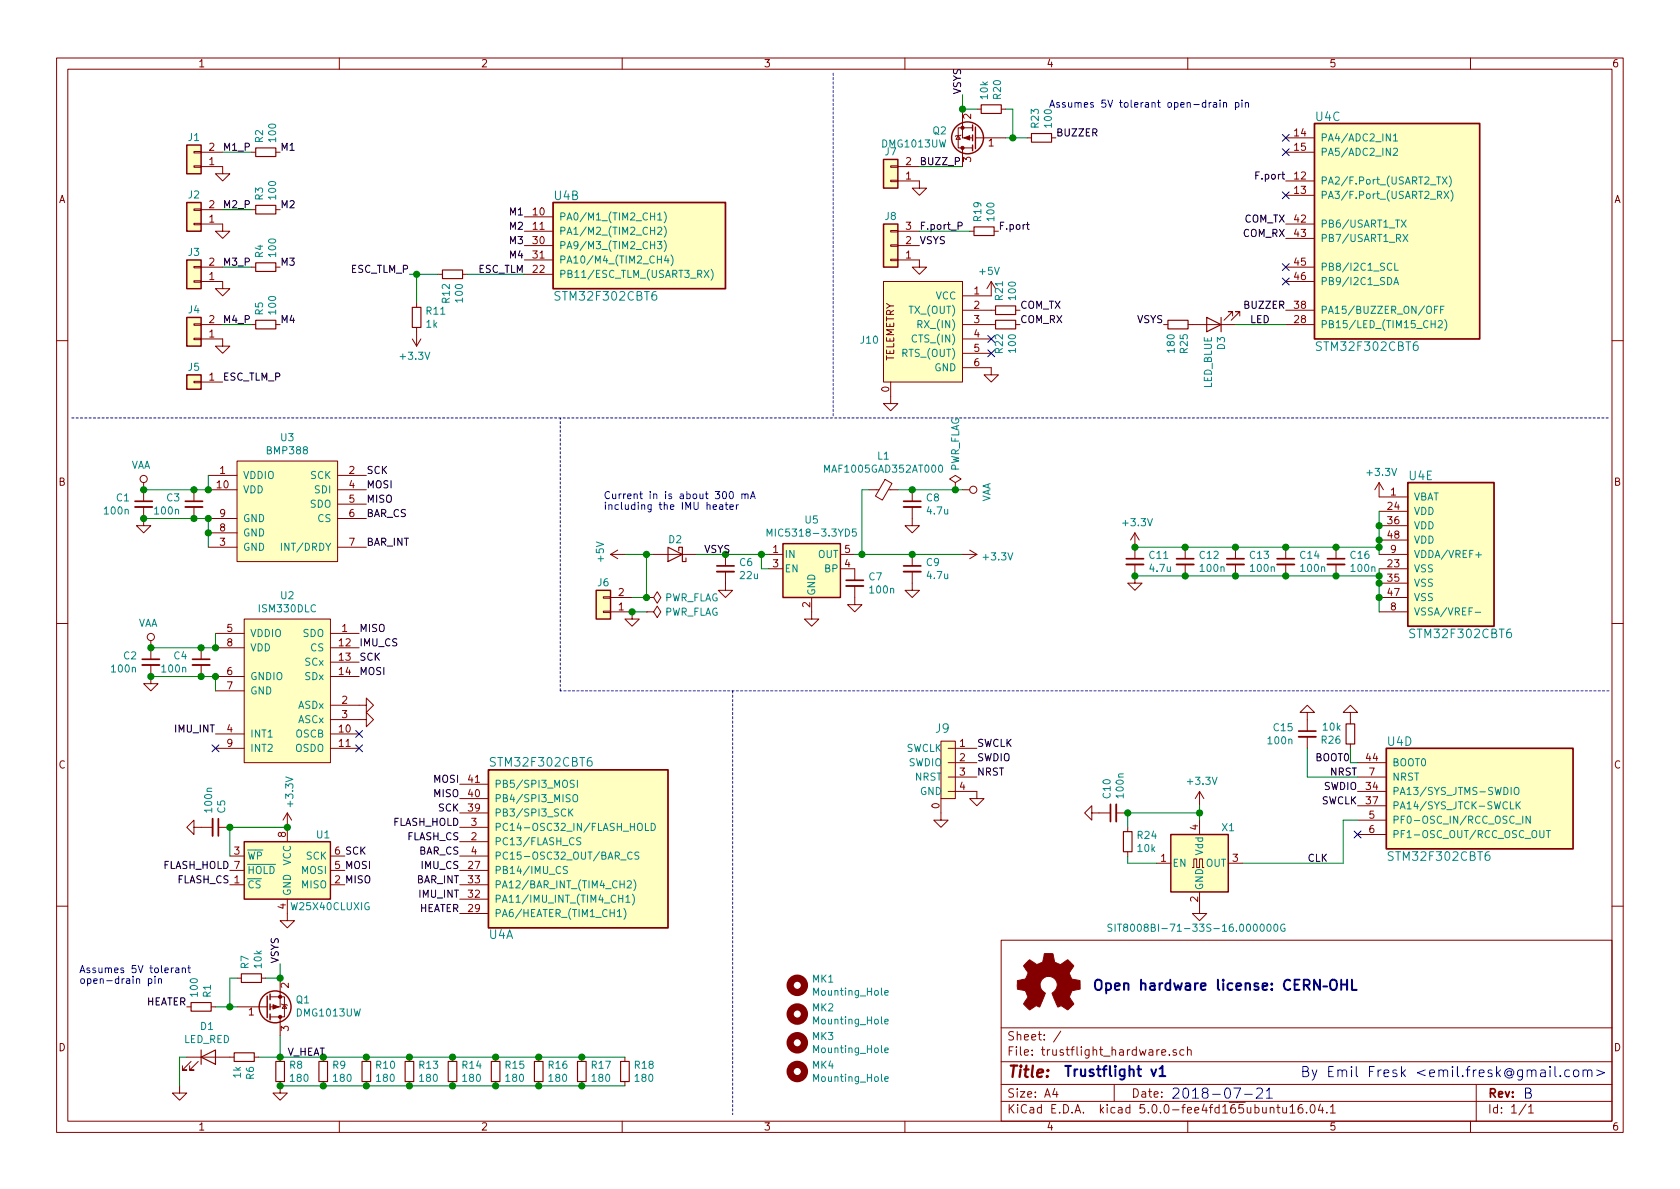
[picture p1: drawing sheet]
<svg xmlns="http://www.w3.org/2000/svg" width="297mm" height="210mm" viewBox="0 0 297 210" stroke-linecap="round" stroke-linejoin="round" font-family="sans-serif">
<g fill="none" stroke="#840000" stroke-width=".18">
<path d="M10 10.3h277v189.9h-277zM12 12.2h273v186.1h-273zM60 10.3v1.9M110 10.3v1.9M160 10.3v1.9M170.2 19.3v5.1h1.8M172.7 19.3h.8M177 19.3h.8M210 10.3v1.9M260 10.3v1.9M34.3 26.8h1.3v.2h-1.3zM34.3 29.3h1.3v.3h-1.3z"/>
<path d="M34.3 37h1.3v.2h-1.3zM34.3 39.5h1.3v.2h-1.3zM35.6 29.5h3.8v1.2h-1.3l1.3 1.3 1.2-1.3h-1.2M35.6 39.6h3.8v1.3h-1.3l1.3 1.3 1.2-1.3h-1.2M35.6 26.9h3.8M35.6 37.1h3.8M44.4 26.9h.8M44.4 37.1h.8M48.8 26.9h.7M48.8 37.1h.7M92.7 38.3h5.1M157.5 29.3h1.2v.3h-1.2z"/>
<path d="M157.5 31.9h1.2v.2h-1.2zM158.7 32h3.9v1.3h-1.3l1.3 1.2 1.2-1.2h-1.2M158.7 29.5h3.9M169.4 24l.4 .6h-.8zM169.9 23.9l-.1 .1h-.8l-.1 .1M170.2 26.2h1.8M170.2 26.2v3.3M172 22.6h-2.6v3.6h.8M172.5 24.4h.2M172.7 24.4h5.1M181.6 24.4h.8M185.9 24.4h.8"/>
<path d="M227.3 32h5.1M227.3 34.5h5.1M227.3 24.4h5.1M227.3 26.9h5.1M227.3 39.6h5.1M34.3 47.1h1.3v.3h-1.3zM34.3 49.7h1.3v.2h-1.3zM34.3 57.3h1.3v.2h-1.3zM34.3 59.8h1.3v.3h-1.3zM35.6 49.8h3.8v1.2h-1.3l1.3 1.3 1.2-1.3h-1.2M35.6 59.9h3.8v1.3h-1.3l1.3 1.3 1.2-1.3h-1.2M35.6 57.4h3.8"/>
<path d="M35.6 47.2h3.8M44.4 57.4h.8M44.4 47.2h.8M48.8 57.4h.7M48.8 47.2h.7M72.9 59.9l.8 1.3M73.7 53.6v.8M73.7 57.9v3.3M74.4 59.9l-.7 1.3M77.5 48.5h.7M81.8 48.5h.7M92.7 40.9h5.1"/>
<path d="M92.7 48.5h5.1M92.7 43.4h5.1M92.7 46h5.1M156.2 49.8h14v17.8h-14zM157.5 40.8h1.2v.2h-1.2zM157.5 43.3h1.2v.3h-1.2zM157.5 45.8h1.2v.3h-1.2zM158.7 46h3.9v1.2h-1.3l1.3 1.3 1.2-1.3h-1.2M158.7 40.9h3.9M158.7 43.4h3.9M170.2 57.4h5.8M170.2 54.9h5.8"/>
<path d="M170.2 59.9h5.1M171.4 40.9h.8M175.3 49.8v2.5h-5.1M175.3 49.8l.7 1.2M175.3 49.8l-.8 1.2M175.8 40.9h.7M179.6 57.4h.7M179.6 54.9h.7M205.7 57.4h.8M210.1 57.4h8.3M217.9 55.9v-.8h-.7h.7l-1.5 1.5M219.2 55.9v-.8h-.8h.8l-1.5 1.5"/>
<path d="M227.3 57.4h5.1M227.3 54.9h5.1M227.3 42.2h5.1M227.3 47.2h5.1M227.3 49.8h5.1M10 60.2h2M34.3 67.4h1.3v.3h-1.3zM35.6 67.6h3.8M157.5 67.6v3.8h-1.3l1.3 1.2 1.2-1.2h-1.2M170.2 65h5.1v1.3h-1.3l1.3 1.3 1.2-1.3h-1.2M170.2 62.5h5.1M285 60.2h2"/>
<path d="M25.4 89.7v3.3h-1.3l1.3 1.2 1.3-1.2h-1.3M25.4 85.3v3.3M34.3 86.6v2M34.3 89.7v2M36.8 84.1h5.1M36.8 86.6h5.1M36.8 96.8h5.1M36.8 91.7h5.1M36.8 94.2h5.1M41.9 81.5h17.8v17.8h-17.8zM59.7 84.1h5.1M59.7 86.6h5.1"/>
<path d="M59.7 96.8h5.1M59.7 89.1h5.1M59.7 91.7h5.1M107.9 98h2.6M107.9 98l1.3 .8M109.2 97.3l-1.3 .7M115.6 98h7.6M128.3 98v2.1M135.9 98h2.5M148.6 98h2.5M153.7 86.6h1.7M156.5 84.8l1.2 .7-1.7 2.9-1.2-.7z"/>
<path d="M157.1 86.6h1.6M161.3 89.7v3.3h1.3l-1.3 1.2-1.3-1.2h1.3M161.3 86.6v2M161.3 98v2.1M168.9 85.3l1-.6-1-.6-1 .6 1 .6v1.3M168.9 86.6h.1M170.2 98h2.5M170.2 86.6h1.2M171.4 97.3l1.3 .7M172.7 98l-1.3 .8M200.7 99.8v3.3h1.2l-1.2 1.3-1.3-1.3h1.3M200.7 94.2v4.6"/>
<path d="M200.7 94.2l-.8 1.3M200.7 94.2l.7 1.3M209.5 96.8v2M209.5 99.8v2M218.4 96.8v2M218.4 99.8v2M227.3 96.8v2M227.3 99.8v2M236.2 96.8v2M236.2 99.8v2M243.8 85.3v2.6h5.1M243.8 90.4h5.1"/>
<path d="M243.8 93h5.1M243.8 95.5h5.1M243.8 98h5.1M243.8 85.3l-.7 1.3M243.8 85.3l.8 1.3M10 110.3h2M26.7 117.6v3.3h-1.3l1.3 1.3 1.2-1.3h-1.2M26.7 113.3v3.3M35.6 114.5v2.1M35.6 117.6v2M38.1 112h5.1M38.1 114.5h5.1"/>
<path d="M38.1 119.6h5.1M43.2 109.5h15.2v25.4h-15.2zM58.4 112h5.1M58.4 114.5h5.1M58.4 117.1h5.1M58.4 119.6h5.1M106.7 105.5h1.2v.3h-1.2zM106.7 108.1h1.2v.2h-1.2zM107.9 108.2h3.9v1.3h1.2l-1.2 1.2-1.3-1.2h1.3M107.9 105.7h3.9M114.3 105.7h1.3l.6-1.1 .6 1.1-.6 1-.6-1M114.3 105.7h.1"/>
<path d="M114.3 108.2h1.3l.6-1 .6 1-.6 1-.6-1M114.3 108.2h.1M128.3 101.1v3.3h1.2l-1.2 1.3-1.3-1.3h1.3M135.9 100.6h2.5M143.5 105.7v3.8h1.3l-1.3 1.2-1.3-1.2h1.3M148.6 100.6h2.5v2M151.1 103.6v3.3h1.3l-1.3 1.3-1.2-1.3h1.2M161.3 101.1v3.3h1.3l-1.3 1.3-1.3-1.3h1.3M243.8 100.6h5.1M243.8 103.1h5.1M243.8 105.7h5.1M243.8 108.2h5.1"/>
<path d="M285 110.3h2M38.1 129.8h5.1M38.1 132.3h5.1M38.1 122.2h5.1M58.4 124.7h6.4v1.3l1.2-1.3-1.2-1.3v1.3M58.4 127.2h6.4v1.3l1.2-1.3-1.2-1.2v1.2M58.4 129.8h5.1M58.4 132.3h5.1M81.3 138.7h5.1M166.4 131.1h2.5v10.1h-2.5zM167.6 139.9h5.1v1.3h1.3l-1.3 1.3-1.3-1.3h1.3M167.6 134.9h5.1"/>
<path d="M167.6 137.4h5.1M167.6 132.3h5.1M212.1 139.9v2.6M212.1 139.9l-.8 1.3M212.1 139.9l.8 1.3M231.1 126h1.3l-1.3-1.3-1.2 1.3h1.2v3.3M231.1 130.3v2M238.8 126h1.2l-1.2-1.3-1.3 1.3h1.3v2M238.8 131.6v.7M240 139.9h5.1M240 134.9h5.1M240 137.4h5.1"/>
<path d="M34.3 146.3v1.3l-1.3-1.3 1.3-1.3v1.3h3.3M38.6 146.3h2M40.6 156.5h2.6M40.6 151.4h2.6M40.6 153.9h2.6M50.8 159v3.8h-1.3l1.3 1.3 1.3-1.3h-1.3M50.8 143.8v5M50.8 143.8l-.8 1.2M50.8 143.8l.8 1.2M58.4 156.5h2.6M58.4 151.4h2.6M58.4 153.9h2.6"/>
<path d="M81.3 143.8h5.1M81.3 156.5h5.1M81.3 151.4h5.1M81.3 153.9h5.1M81.3 146.3h5.1M81.3 148.8h5.1M81.3 159h5.1M81.3 141.2h5.1M166.4 141.2v3.8h1.2l-1.2 1.3-1.3-1.3h1.3M193 143.8v-1.3l-1.2 1.3 1.2 1.2v-1.2h3.3M197.4 143.8h2M199.4 146.3v.8"/>
<path d="M199.4 150.6v.8M204.5 152.6h2.5M210.8 153.4h.3v-1.5h.5v1.5h.5v-1.5h.5v1.5h.3M212.1 157.7v3.8h1.3l-1.3 1.3-1.3-1.3h1.3M212.1 145v2.6M217.2 152.6h2.5M240 142.5h5.1M240 145h5.1M240 147.6h5.1M10 160.2h2M33 178h.8M37.3 178h.8"/>
<path d="M41.9 173h.8M41.9 178h5.1M46.2 173h.8M47 178h.2M47.8 176.3h2.5v3.5h-.8M47.8 179.8h1.7M49.5 173v5h-1.7M49.5 179.8v3.3M49.8 177.5l.1 .2h.8l.1 .1M50.3 177.7l.4 .6h-.8zM81.3 161.5h5.1M177 166.3h108v32h-108z"/>
<path d="M285 160.2h2M31.7 192v1.3h-1.2l1.2 1.3 1.3-1.3h-1.3M33 186.9h8.4M33.8 187.7l-1.5 1.5h.7h-.7v-.7M35.1 187.7l-1.6 1.5h.8h-.8v-.7M45 186.9h.7M49.5 191.3v2h-1.2l1.2 1.3 1.3-1.3h-1.3M49.5 186.9v.8M57.1 186.9v.8M57.1 191.3v.7M60 198.3v1.9M64.8 186.9v.8"/>
<path d="M64.8 191.3v.7M72.4 186.9v.8M72.4 191.3v.7M80 186.9v.8M80 191.3v.7M87.6 186.9v.8M87.6 191.3v.7M95.2 186.9v.8M95.2 191.3v.7M102.9 186.9v.8M102.9 191.3v.7M110 198.3v1.9"/>
<path d="M110.5 186.9v.8M110.5 191.3v.7M160 198.3v1.9M177 194.8h108M177 191.8h108M177 187.8h108M177 181.8h108M186.5 192.5l-.4 1h1M186.8 193v1M187.6 182.3l-1.3 2M197 191.8v3M205.4 186.1l.7-.1-.1-.3-.4-.1-.2 .2 .1 .7h.5"/>
<path d="M206.8 186.5v.1M208 185.7a.37 .37 0 0 0-.6 .1l.1 .2 .5 .2 .1 .1-.3 .3-.4-.1M209.3 185.7l-.4-.1-.3 .3 .1 .6 .2 .1 .4-.1M210 185.7a.37 .37 0 0 1 .6 .1v.8M210 185.1v1.5M210 198.3v1.9M224.6 196l.1-.1a.37 .37 0 0 1 .5 .1v.8M225.7 195.8h.6M226 195.3v1.3l.3 .2M226.8 195.8v.8a.39 .39 0 0 0 .7 .1M227.5 195.8v1M228.1 195.8l.4-.5v1.5"/>
<path d="M228.1 196.8h.9M230.2 195.3a.59 .59 0 0 0-.7 .7l.1 .7 .2 .1 .5-.1 .1-.5-.2-.2-.4-.1-.3 .3M231 196.7v.1M231.8 195.5l.4-.2a.94 .94 0 0 1 0 1.5 .79 .79 0 0 1-.4-1.3zM233.5 195.2l-.4 1.1h.9M233.8 195.8v1M234.6 196.7v.1M235.2 195.8l.5-.5v1.5M235.2 196.8h.9M260 198.3v1.9M261 191.8v6.5M269.8 195.2l-1.2 2"/>
<path d="M270.3 195.8l.4-.5v1.5M270.3 196.8h.8"/>
<circle cx="25.4" cy="84.7" r=".63"/>
<circle cx="172.1" cy="86.6" r=".63"/>
<circle cx="26.7" cy="112.6" r=".63"/>
</g>
<g fill="#ffffc2" stroke="#ffffc2" stroke-width=".18">
<path d="M97.8 35.8h30.5v15.2h-30.5z"/>
<path d="M232.4 21.8h29.2v38.1h-29.2z"/>
<path d="M245.1 132.3h33v17.8h-33z"/>
<path d="M248.9 85.3h15.3v25.4h-15.3z"/>
<path d="M43.2 109.5h15.2v25.4h-15.2z"/>
<path d="M41.9 81.5h17.8v17.8h-17.8z"/>
<path d="M207 147.6h10.2v10.1h-10.2z"/>
<path d="M138.4 96.1h10.2v9.6h-10.2z"/>
<path d="M156.2 49.8h14v17.8h-14z"/>
<path d="M43.2 148.8h15.2v10.2h-15.2z"/>
<path d="M33 25.6h2.6v5.1h-2.6z"/>
<path d="M33 35.8h2.6v5.1h-2.6z"/>
<path d="M33 46h2.6v5h-2.6z"/>
<path d="M33 56.1h2.6v5.1h-2.6z"/>
<path d="M33 66.3h2.6v2.5h-2.6z"/>
<path d="M156.2 39.6h2.5v7.6h-2.5z"/>
<path d="M156.2 28.2h2.5v5.1h-2.5z"/>
<path d="M166.4 131.1h2.5v10.1h-2.5z"/>
<path d="M105.4 104.4h2.5v5.1h-2.5z"/>
<path d="M86.4 136.1h31.7v28h-31.7z"/>
</g>
<g fill="none" stroke="#840000" stroke-width=".3">
<path d="M97.8 35.8h30.5v15.2h-30.5zM232.4 21.8h29.2v38.1h-29.2zM23.9 88.6h3M32.8 88.6h3M159.8 88.6h3M199.1 98.8h3.1M208 98.8h3.1M216.9 98.8h3.1M225.8 98.8h3.1M234.7 98.8h3M248.9 85.3h15.3v25.4h-15.3zM25.1 116.6h3.1"/>
<path d="M34 116.6h3.1M126.7 100.1h3.1M149.6 102.6h3.1M159.8 100.1h3M86.4 136.1h31.7v28h-31.7zM229.6 129.3h3.1M245.1 132.3h33v17.8h-33zM38.6 144.8v3M196.3 142.2v3.1"/>
</g>
<g fill="none" stroke="#008484" stroke-width=".18">
<path d="M116.3 38l.4-.4v1.3M116.3 38.9h.7M117.4 37.5a1.4 1.4 0 0 1 0 1.9M117.4 40a1.4 1.4 0 0 1 0 1.9M246.4 24l.3-.3v1.2M246.4 26.3l.5-.1 .2 .4-.1 .2-.7 .7h.8M246.4 24.9h.7M247.8 38.9l.8 1.3M248.6 38.9l-.8 1.3M255 31.3l.9 1.3M255.3 33.8l.9 1.3M255.9 31.3l-.9 1.3"/>
<path d="M256.2 33.8l-.9 1.3M256.2 31.1a1.47 1.47 0 0 1 0 1.9M256.5 33.6a1.47 1.47 0 0 1 0 2M116.2 42.7h.8l-.4 .5 .3 .1 .1 .5-.2 .2-.6-.1M116.3 40.3l.5-.1 .2 .3-.8 .9h.8M117.4 42.5a1.4 1.4 0 0 1 0 2M117.8 45.2l-.3 .9h.8M118.1 45.7v.8M118.6 45.1a1.47 1.47 0 0 1 0 1.9M124.5 47.8l.8 1.3M125.3 47.8l-.8 1.3M125.7 47.6a1.47 1.47 0 0 1 0 1.9"/>
<path d="M162.3 57.3h.6l.1-.5-.2-.1h-.5v1.3M246.1 46.7a.6 .6 0 0 0-.9 .4 .6 .6 0 0 0 .6 .7l.3-.1M246.4 50.3l.5-1.2 .4 1.2M246.6 50h.6M246.6 46.5v1.3h.6M248.1 41.4l.8 1.3M248.9 41.4l-.8 1.3M253.6 54.8h.5M254.2 54.1h-.6v1.3M254.3 56.8l.5-.1 .2 .3v.2l-.8 .8h.8M254.7 54.8h.4M255.3 54.1h-.6v1.3"/>
<path d="M255.4 56.5a1.47 1.47 0 0 1 0 1.9M49.8 96.1v1.2M135.6 94.8v-1.3l.5 1 .4-1v1.3M151.4 93.5h-.7v.7l.2-.2 .4 .1 .1 .6-.2 .1-.5-.1M166.1 82.4l.1-.2a.69 .69 0 0 1 .5 .7 .69 .69 0 0 1-.5 .6l-.2-.2-.1-.3zM260.9 98.1h1M260.8 108.3h1M101.5 138h-.5l-.1 .1v.4l.5 .2 .1 .3-.2 .2h-.5M102.1 138v1.2M267.8 139.4l.2-.2a.44 .44 0 0 1 .6 .5l-.1 .6-.2 .2h-.4a1 1 0 0 1-.1-1.1zM100.3 153.3l-.5-.1-.2 .1v.4l.6 .2 .1 .3-.2 .3-.5-.1M100.6 143v1.3"/>
<path d="M100.7 143.6l.6 .7M101.3 143l-.7 .8M101.3 140.7a.45 .45 0 0 1 .8 0 .88 .88 0 0 1-.3 1.1l-.3-.1a1.07 1.07 0 0 1-.2-1zM102.7 148.2l-.5-.1-.2 .2v.3l.6 .3 .1 .3-.3 .2-.4-.1M110.7 158.6l.3-.3v1.3M110.7 159.6h.7M110.9 155.9l.5-.2 .2 .2v.2v.2l-.8 .7h.8M111.8 150.8a.51 .51 0 0 0-.7 0 .51 .51 0 0 0-.1 .6 .46 .46 0 0 0 .2 .5 .46 .46 0 0 0 .6-.1M111.8 158.1a1.47 1.47 0 0 1 0 1.9M112.1 155.6a1.47 1.47 0 0 1 0 1.9M113 150.7h-.5l-.2 .1v.4l.6 .2 .1 .3-.3 .2h-.5M114.1 145.6v1.3h.6"/>
<path d="M115.1 145.6a.64 .64 0 0 1 .8 .6 .64 .64 0 0 1-.8 .7zM267.1 141.8v1.2h.6M268 145.7h.9M268.1 141.8v1.2M268.3 142.3l.5 .7M268.8 141.8l-.7 .7M269.2 144.3v1.3M270.6 144.3v1.3l-.8-1.3v1.3M272.3 146.9v1l.2 .2h.4l.1-.2v-1M273.4 146.9h.7M273.8 146.9v1.2M109.1 162.1h.8"/>
<path d="M110.3 160.6a1.47 1.47 0 0 1 0 2M156.4 175.6l.6-.1v-.3h-.4l-.2 .1 .1 .6h.5M196.6 163.5l-.5-.1-.2 .1v.4l.6 .3 .1 .3-.2 .2-.5-.1M197.2 163.4v1.3M197.6 163.4h.7M197.9 163.4v1.3M224.1 163.5l.2-.1a.67 .67 0 0 1 .5 .7 .67 .67 0 0 1-.5 .6l-.2-.2-.1-.3zM225.3 163.5l.2-.1a.69 .69 0 0 1 .5 .7 .69 .69 0 0 1-.5 .6l-.2-.1-.1-.4zM227.2 163.5a.59 .59 0 0 0-.8 .6 .59 .59 0 0 0 .8 .5v-.4h-.2M156.4 180.6l.6-.1v-.2l-.4-.1-.2 .2 .1 .6h.5M156.4 185.7l.6-.1v-.2l-.4-.1-.2 .2 .1 .6h.5M156.4 190.8l.6-.1v-.3h-.4l-.2 .2 .1 .6h.5"/>
</g>
<g fill="none" stroke="#840000" stroke-width=".25">
<path d="M33 25.6h2.6v5.1h-2.6zM33 35.8h2.6v5.1h-2.6zM156.2 39.6h2.5v7.6h-2.5zM156.2 28.2h2.5v5.1h-2.5zM172 22.1v1M172 23.9v1M172 25.6v1.1M172.5 22.5v3.8M33 46h2.6v5h-2.6zM33 56.1h2.6v5.1h-2.6zM33 66.3h2.6v2.5h-2.6zM138.4 96.1h10.2v9.6h-10.2z"/>
<path d="M105.4 104.4h2.5v5.1h-2.5zM43.2 148.8h15.2v10.2h-15.2zM207 147.6h10.2v10.1h-10.2zM47.2 176.1v3.9M47.8 175.8v1M47.8 177.5v1.1M47.8 179.3v1"/>
<circle cx="171.1" cy="24.4" r="2.82"/>
<circle cx="48.6" cy="178" r="2.82"/>
</g>
<g fill="none" stroke="#840000" stroke-width=".2">
<path d="M173.5 18.5h3.5v1.6h-3.5zM45.2 26.2h3.6v1.5h-3.6zM45.2 36.3h3.6v1.5h-3.6zM182.4 23.6h3.5v1.5h-3.5zM45.2 46.5h3.6v1.5h-3.6zM45.2 56.6h3.6v1.6h-3.6zM72.9 54.4h1.5v3.5h-1.5zM78.2 47.7h3.6v1.6h-3.6zM172.2 40.1h3.6v1.6h-3.6zM176 56.6h3.6v1.6h-3.6zM176 54.1h3.6v1.5h-3.6zM206.5 56.6h3.6v1.6h-3.6z"/>
<path d="M213.4 56.1l2.5 1.3-2.5 1.3zM215.9 56.1v2.6M118.1 96.8l2.5 1.2-2.5 1.3zM120 97.4v-.6h.6v2.5h.7v-.6M238 128h1.5v3.6h-1.5zM198.6 147.1h1.6v3.5h-1.6zM33.8 177.3h3.5v1.5h-3.5zM42.7 172.2h3.5v1.5h-3.5zM35.6 186.9l2.5-1.2v2.5zM35.6 185.7v2.5M41.4 186.2h3.6v1.5h-3.6zM48.8 187.7h1.5v3.6h-1.5z"/>
<path d="M56.4 187.7h1.5v3.6h-1.5zM64 187.7h1.5v3.6h-1.5zM71.6 187.7h1.6v3.6h-1.6zM79.2 187.7h1.6v3.6h-1.6zM86.9 187.7h1.5v3.6h-1.5zM94.5 187.7h1.5v3.6h-1.5zM102.1 187.7h1.5v3.6h-1.5zM109.7 187.7h1.6v3.6h-1.6z"/>
</g>
<g fill="none" stroke="#008400" stroke-width=".18">
<path d="M170.2 16.8v2.5h2.5M177.8 19.3h1.3v5.1M39.4 37.1h5M39.4 26.9h5M162.6 29.5h7.6M177.8 24.4h3.8M39.4 57.4h5M39.4 47.2h5M72.4 48.5h5.1M73.7 48.5v5.1M82.5 48.5h10.2M162.6 40.9h8.8"/>
<path d="M218.4 57.4h8.9M25.4 91.7h11.4v5.1M36.8 84.1v2.5h-11.4M110.5 98h5.1M114.3 98v7.7h-2.5M123.2 98h12.7M134.6 98v2.6h1.3M151.1 98h19.1M153.7 86.6h-1.3v11.4M158.7 86.6h11.5M200.7 96.8h43.1M243.8 90.4v7.6"/>
<path d="M26.7 119.6h11.4v2.6M38.1 112v2.5h-11.4M111.8 108.2h2.5M200.7 101.8h43.1M243.8 100.6v7.6M231.1 132.3v5.1h8.9M238.8 132.3v2.6h1.2M50.8 146.3h-10.2v5.1M199.4 151.4v1.2h5.1M212.1 142.5v2.5M212.1 143.8h-12.7v2.5M240 145h-2.5v7.6h-17.8"/>
<path d="M38.1 178h3.8M41.9 173h-1.3v5M49.5 170.4v2.6h-2.5M33 186.9h-1.3v5.1M45.7 186.9h64.8M49.5 183.1v3.8M49.5 192h61"/>
</g>
<g fill="#008400" stroke="#008400" stroke-width=".25">
<circle cx="212.1" cy="143.8" r=".51"/>
<circle cx="209.6" cy="96.8" r=".51"/>
<circle cx="218.4" cy="96.8" r=".51"/>
<circle cx="227.3" cy="96.8" r=".51"/>
<circle cx="236.2" cy="96.8" r=".51"/>
<circle cx="243.8" cy="93" r=".51"/>
<circle cx="243.8" cy="95.5" r=".51"/>
<circle cx="243.8" cy="96.8" r=".51"/>
<circle cx="243.8" cy="103.1" r=".51"/>
<circle cx="243.8" cy="105.7" r=".51"/>
<circle cx="209.6" cy="101.8" r=".51"/>
<circle cx="218.4" cy="101.8" r=".51"/>
<circle cx="227.3" cy="101.8" r=".51"/>
<circle cx="236.2" cy="101.8" r=".51"/>
<circle cx="243.8" cy="101.8" r=".51"/>
<circle cx="200.7" cy="96.8" r=".51"/>
<circle cx="200.7" cy="101.8" r=".51"/>
<circle cx="134.6" cy="98" r=".51"/>
<circle cx="161.3" cy="98" r=".51"/>
<circle cx="152.4" cy="98" r=".51"/>
<circle cx="161.3" cy="86.6" r=".51"/>
<circle cx="36.8" cy="91.7" r=".51"/>
<circle cx="36.8" cy="94.2" r=".51"/>
<circle cx="34.3" cy="91.7" r=".51"/>
<circle cx="36.8" cy="86.6" r=".51"/>
<circle cx="34.3" cy="86.6" r=".51"/>
<circle cx="38.1" cy="119.6" r=".51"/>
<circle cx="35.6" cy="119.6" r=".51"/>
<circle cx="38.1" cy="114.5" r=".51"/>
<circle cx="35.6" cy="114.5" r=".51"/>
<circle cx="25.4" cy="86.6" r=".51"/>
<circle cx="25.4" cy="91.7" r=".51"/>
<circle cx="26.7" cy="119.6" r=".51"/>
<circle cx="26.7" cy="114.5" r=".51"/>
<circle cx="199.4" cy="143.8" r=".51"/>
<circle cx="50.8" cy="146.3" r=".51"/>
<circle cx="40.6" cy="146.3" r=".51"/>
<circle cx="49.5" cy="186.9" r=".51"/>
<circle cx="64.8" cy="186.9" r=".51"/>
<circle cx="72.4" cy="186.9" r=".51"/>
<circle cx="80" cy="186.9" r=".51"/>
<circle cx="87.6" cy="186.9" r=".51"/>
<circle cx="95.2" cy="186.9" r=".51"/>
<circle cx="102.9" cy="186.9" r=".51"/>
<circle cx="57.2" cy="192" r=".51"/>
<circle cx="64.8" cy="192" r=".51"/>
<circle cx="72.4" cy="192" r=".51"/>
<circle cx="80" cy="192" r=".51"/>
<circle cx="87.6" cy="192" r=".51"/>
<circle cx="95.2" cy="192" r=".51"/>
<circle cx="102.9" cy="192" r=".51"/>
<circle cx="49.5" cy="192" r=".51"/>
<circle cx="40.6" cy="178" r=".51"/>
<circle cx="73.7" cy="48.5" r=".51"/>
<circle cx="179.1" cy="24.4" r=".51"/>
<circle cx="128.3" cy="98" r=".51"/>
<circle cx="114.3" cy="98" r=".51"/>
<circle cx="114.3" cy="105.7" r=".51"/>
<circle cx="111.8" cy="108.2" r=".51"/>
<circle cx="168.9" cy="86.6" r=".51"/>
<circle cx="49.5" cy="173" r=".51"/>
<circle cx="170.2" cy="19.3" r=".51"/>
</g>
<g fill="none" stroke="#840000" stroke-width=".33">
<path d="M23.9 89.7h3M32.8 89.7h3M159.8 89.7h3M199.1 99.8h3.1M208 99.8h3.1M216.9 99.8h3.1M225.8 99.8h3.1M234.7 99.8h3M25.1 117.6h3.1M34 117.6h3.1M126.7 101.1h3.1M149.6 103.6h3.1"/>
<path d="M159.8 101.1h3M229.6 130.3h3.1M37.6 144.8v3M197.4 142.2v3.1"/>
</g>
<g fill="none" stroke="#000084" stroke-width=".18">
<path d="M226.7 26.3l1.2 1.2M226.7 23.8l1.2 1.2M226.7 33.9l1.2 1.2M227.9 26.3l-1.2 1.2M227.9 23.8l-1.2 1.2M227.9 33.9l-1.2 1.2M174.7 59.3l1.2 1.2M175.9 59.3l-1.2 1.2M226.7 49.2l1.2 1.2M226.7 46.6l1.2 1.2M227.9 49.2l-1.2 1.2M227.9 46.6l-1.2 1.2"/>
<path d="M174.7 61.9l1.2 1.2M175.9 61.9l-1.2 1.2M37.5 131.7l1.2 1.2M38.7 131.7l-1.2 1.2M62.9 131.7l1.2 1.2M62.9 129.2l1.2 1.2M64.1 131.7l-1.2 1.2M64.1 129.2l-1.2 1.2M239.4 147l1.2 1.2M240.6 147l-1.2 1.2"/>
</g>
<path d="M169.4 39.9h.6l.1-.2v-.3l-.2-.1h-.5v1.3M181.5 39.7h.5M181.7 39.3v1.1l.3 .2" fill="none" stroke="#000" stroke-width=".18"/>
<path d="M147.3 12.9v61M12.7 73.9h271.8M99.1 122.2v-48.3M129.5 122.2v74.9M284.5 122.2h-185.4" fill="none" stroke="#0000c2" stroke-width=".18" stroke-dasharray=".4 .4"/>
<g fill="none" stroke="#0000c2" stroke-width=".18">
<path d="M214.1 18.1l-.3 .3M214.6 18.2h.5v.8M215.1 18.4l-.4 .1-.2 .2 .1 .2h.5M215.7 17.7v.1M215.7 18.1v.9M216.3 18.3l.2-.2 .3 .1 .1 .8M216.3 18.1v.9M218.4 18.2l.4-.1 .2 .3-.1 .5h-.5M218.4 18.1v1.3M219.6 17.7v.1M219.6 18.1v.9M220.2 18.3l.2-.2 .3 .1 .1 .8"/>
<path d="M220.2 18.1v.9M126.1 89.7l.6-.1-.1-.3-.3-.1-.2 .2 .1 .6h.4M127.3 89.3h.4l.1 .8M127.8 89.6h-.4l-.2 .2 .2 .3 .4-.1M127.8 87l.2-.1a.69 .69 0 0 1 .5 .6 .69 .69 0 0 1-.5 .7l-.2-.1-.1-.4zM128.2 89.2h.5M128.4 88.8v1.1l.3 .2M129.1 87l.1-.1a.67 .67 0 0 1 .5 .6 .67 .67 0 0 1-.5 .7l-.3-.5zM129.1 89.7l.6-.1-.1-.3-.4-.1-.1 .2v.6h.5M130.2 89.2v.9M130.6 89.2l-.4 .3M131.2 87.5l.2-.2 .2 .1 .1 .8"/>
<path d="M131.2 87.3v.9M131.7 87.5l.2-.2 .3 .1 .1 .8M132.7 88.2l.4-1.3 .4 1.3M132.8 87.8h.6M26.2 173.1h.4l.2 .2-.1 .6h-.5M26.2 173.1v1.2M27.4 172.6v.2M27.4 173.1v.8M28 173.2l.2-.1h.3v.8M28 173.1v.8M31.1 171.2h.5v.8M31.6 171.5h-.4l-.2 .2 .1 .3h.5"/>
<path d="M32.2 171.3l.2-.1h.3l.1 .8M32.2 171.2v.8M33.2 171.2h.5M33.4 170.7v1.1l.3 .2M220 193.5h1.4M222.2 192.6l.3-.2h.4l.2 .2 .1 .3-.1 .3-1 1h1.1M223.9 192.9l.5-.5v1.8M223.9 194.2h1M274.9 188.6v1.5l.3 .3M275.9 190.2l.1 .1-.1 .1v-.2v.2M277.5 189.3l-.5-.1-.3 .3v.6l.1 .2h.7M278.4 189.3a.52 .52 0 0 1 .7 .2v.6a.49 .49 0 0 1-.4 .3 .49 .49 0 0 1-.5-.3v-.6z"/>
<path d="M279.9 189.4a.49 .49 0 0 1 .7-.1l.1 1.1M279.9 189.2v1.2M280.7 189.5l.2-.3 .5 .1 .1 1.1M282.3 189.2l1.4 .5-1.4 .5"/>
</g>
<g fill="none" stroke="#840000" stroke-width="1.3">
<circle cx="141" cy="174.2" r="1.27"/>
<circle cx="141" cy="179.3" r="1.27"/>
<circle cx="141" cy="189.5" r="1.27"/>
<circle cx="141" cy="184.4" r="1.27"/>
</g>
<path d="M235.3 173.5l.3-.3a.63 .63 0 0 1 .8 .7v.5l-.3 .6a.62 .62 0 0 1-.8-.2zM237.1 173.2v1.9M237.1 174.1h1.1M238.2 173.2v1.9M239 173.2v1.9h.9M203.6 189.1l.4 1.2 .4-1.2M205 189l.5-.5v1.8M205 190.3h1" fill="none" stroke="#0000c2" stroke-width=".36"/>
<g fill="#840000" stroke="#840000" stroke-width=".18">
<path d="M48.3 177.7l1 .3-1 .4z"/>
<path d="M170.4 24.4l1-.4v.8z"/>
<path d="M181.5 170.2l.6-.5 .8 .6a.62 .62 0 0 0 1 0l.2-.1a1.62 1.62 0 0 0 .5-1.3l.1-.3 1.5 .1 .1 .7a.74 .74 0 0 0 .7 1l.5 .2 1.3-.9 1 1.1-.4 .6a.75 .75 0 0 0-.1 1.2l.2 .5 1.5 .3v1.5l-1.4 .3-.1 .1a1.23 1.23 0 0 0-.3 1.2l.7 1-.1 .2-1 .9-.8-.6a.54 .54 0 0 0-.9 .1l-1.1-2.4a2.33 2.33 0 0 0 .9-1.9 1.54 1.54 0 0 0-2.5-.7 1.54 1.54 0 0 0 .4 2.5l-1 2.5a.69 .69 0 0 0-1.1 .1l-.7 .4-1-1.1 .8-1.2-.3-.5a.71 .71 0 0 0-.9-.7l-.7-.2v-1.5l.4-.1a1.11 1.11 0 0 0 1.3-.7 .72 .72 0 0 0-.2-1.2l-.4-.6z"/>
<circle cx="49.5" cy="176.3" r=".28"/>
<circle cx="49.5" cy="179.8" r=".28"/>
<circle cx="170.2" cy="22.6" r=".28"/>
<circle cx="170.2" cy="26.2" r=".28"/>
</g>
<text font-size="2.8" fill="#840000" x="178" y="190.5">Title:</text>
<g font-size="2.5" fill="#0000c2">
<text x="193" y="175.2">Open hardware license: CERNOHL</text>
<text x="188" y="190.4">Trustflight v1</text>
<text x="229.9" y="190.5">By Emil Fresk &lt;emil.fresk@gmail.com&gt;</text>
<text x="207" y="194.3">2018-07-21</text>
<text x="269.2" y="194.3">B</text>
</g>
<g font-size="2.1" fill="#008484">
<text x="232.7" y="21.4">U4C</text>
<text x="98" y="35.4">U4B</text>
<text x="98.5" y="53.2">STM32F302CBT6</text>
<text x="233.1" y="62">STM32F302CBT6</text>
<text x="249.1" y="84.9">U4E</text>
<text x="249.7" y="112.8">STM32F302CBT6</text>
<text x="165.5" y="129.6">J9</text>
<text x="245.4" y="131.9">U4D</text>
<text x="87.1" y="135.6">STM32F302CBT6</text>
<text x="245.8" y="152.2">STM32F302CBT6</text>
<text x="86.5" y="166">U4A</text>
</g>
<g font-size="2.1" fill="#840000">
<text x="178" y="184">Sheet: /</text>
<text x="178" y="186.7">File: trustflight_hardware.sch</text>
<text x="178" y="196.9">KiCad E.D.A. kicad 5.0.0-fee4fd165ubuntu16.04.1</text>
<text x="178" y="194.1">Size: A4</text>
<text x="200" y="194.1">Date:</text>
<text x="263" y="194.1">Rev:</text>
<text x="263" y="196.9">Id: 1/1</text>
</g>
<g font-size="1.8" fill="#840000">
<text x="35" y="11.9">1</text>
<text x="85" y="11.9">2</text>
<text x="135" y="11.9">3</text>
<text x="185" y="11.9">4</text>
<text x="235" y="11.9">5</text>
<text x="285" y="11.9">6</text>
<text x="171.7" y="21.1" transform="rotate(-90 171.7 21.1)">2</text>
<text x="37" y="29.2">1</text>
<text x="37" y="26.7">2</text>
<text x="160.2" y="29.2">2</text>
<text x="171.7" y="28.7" transform="rotate(-90 171.7 28.7)">3</text>
<text x="174.8" y="25.9">1</text>
<text x="228.9" y="24.1">14</text>
<text x="228.9" y="26.7">15</text>
<text x="10.4" y="35.9">A</text>
<text x="160.2" y="31.7">1</text>
<text x="228.9" y="31.7">12</text>
<text x="228.9" y="34.3">13</text>
<text x="285.4" y="35.9">A</text>
<text x="37" y="39.4">1</text>
<text x="37" y="36.8">2</text>
<text x="94.3" y="38.1">10</text>
<text x="94.3" y="40.6">11</text>
<text x="160.2" y="40.6">3</text>
<text x="228.9" y="39.4">42</text>
<text x="228.9" y="41.9">43</text>
<text x="37" y="47">2</text>
<text x="94.3" y="43.2">30</text>
<text x="94.3" y="45.7">31</text>
<text x="160.2" y="45.7">1</text>
<text x="160.2" y="43.2">2</text>
<text x="228.9" y="47">45</text>
<text x="37" y="49.5">1</text>
<text x="94.3" y="48.3">22</text>
<text x="172.2" y="52.1">1</text>
<text x="228.9" y="49.5">46</text>
<text x="37" y="59.7">1</text>
<text x="37" y="57.1">2</text>
<text x="172.2" y="54.6">2</text>
<text x="172.2" y="57.1">3</text>
<text x="172.2" y="59.7">4</text>
<text x="228.9" y="57.1">28</text>
<text x="228.9" y="54.6">38</text>
<text x="158.1" y="64" transform="rotate(-90 158.1 64)">TELEMETRY</text>
<text x="172.2" y="62.2">5</text>
<text x="172.2" y="64.8">6</text>
<text x="37" y="67.3">1</text>
<text x="157.2" y="69.3" transform="rotate(-90 157.2 69.3)">0</text>
<text x="38.9" y="83.8">1</text>
<text x="61.7" y="83.8">2</text>
<text x="10.4" y="85.9">B</text>
<text x="38.4" y="86.4">10</text>
<text x="61.7" y="86.4">4</text>
<text x="61.7" y="88.9">5</text>
<text x="245.9" y="87.6">1</text>
<text x="285.4" y="85.9">B</text>
<text x="38.9" y="94">8</text>
<text x="38.9" y="91.4">9</text>
<text x="61.7" y="91.4">6</text>
<text x="245.4" y="90.2">24</text>
<text x="245.4" y="92.7">36</text>
<text x="245.4" y="95.2">48</text>
<text x="38.9" y="96.5">3</text>
<text x="61.7" y="96.5">7</text>
<text x="136.7" y="97.8">1</text>
<text x="136.7" y="100.3">3</text>
<text x="149.4" y="100.3">4</text>
<text x="149.4" y="97.8">5</text>
<text x="245.4" y="100.3">23</text>
<text x="245.9" y="97.8">9</text>
<text x="109.4" y="107.9">1</text>
<text x="109.4" y="105.4">2</text>
<text x="143.3" y="107.4" transform="rotate(-90 143.3 107.4)">2</text>
<text x="245.4" y="102.9">35</text>
<text x="245.4" y="105.4">47</text>
<text x="245.9" y="107.9">8</text>
<text x="40.2" y="111.8">5</text>
<text x="60.5" y="111.8">1</text>
<text x="40.2" y="119.4">6</text>
<text x="40.2" y="114.3">8</text>
<text x="60" y="114.3">12</text>
<text x="60" y="116.8">13</text>
<text x="60" y="119.4">14</text>
<text x="40.2" y="121.9">7</text>
<text x="60.5" y="124.5">2</text>
<text x="40.2" y="129.5">4</text>
<text x="60" y="129.5">10</text>
<text x="60.5" y="127">3</text>
<text x="10.4" y="135.9">C</text>
<text x="40.2" y="132.1">9</text>
<text x="60" y="132.1">11</text>
<text x="169.7" y="132.1">1</text>
<text x="169.7" y="134.6">2</text>
<text x="169.7" y="137.2">3</text>
<text x="241.6" y="134.6">44</text>
<text x="242.1" y="137.2">7</text>
<text x="285.4" y="135.9">C</text>
<text x="82.9" y="143.5">39</text>
<text x="82.9" y="141">40</text>
<text x="82.9" y="138.4">41</text>
<text x="166.1" y="143" transform="rotate(-90 166.1 143)">0</text>
<text x="169.7" y="139.7">4</text>
<text x="241.6" y="139.7">34</text>
<text x="241.6" y="142.2">37</text>
<text x="50.5" y="148.1" transform="rotate(-90 50.5 148.1)">8</text>
<text x="83.3" y="148.6">2</text>
<text x="83.3" y="146">3</text>
<text x="211.8" y="146.8" transform="rotate(-90 211.8 146.8)">4</text>
<text x="242.1" y="144.8">5</text>
<text x="242.1" y="147.3">6</text>
<text x="41.4" y="151.1">3</text>
<text x="82.9" y="153.7">27</text>
<text x="83.3" y="151.1">4</text>
<text x="205.3" y="152.4">1</text>
<text x="218" y="152.4">3</text>
<text x="50.5" y="160.8" transform="rotate(-90 50.5 160.8)">4</text>
<text x="82.9" y="161.3">29</text>
<text x="82.9" y="158.7">32</text>
<text x="82.9" y="156.2">33</text>
<text x="211.8" y="159.5" transform="rotate(-90 211.8 159.5)">2</text>
<text x="44" y="179.6">1</text>
<text x="51.1" y="174.7" transform="rotate(-90 51.1 174.7)">2</text>
<text x="10.4" y="185.9">D</text>
<text x="51.1" y="182.3" transform="rotate(-90 51.1 182.3)">3</text>
<text x="285.4" y="185.9">D</text>
<text x="35" y="199.9">1</text>
<text x="85" y="199.9">2</text>
<text x="135" y="199.9">3</text>
<text x="185" y="199.9">4</text>
<text x="235" y="199.9">5</text>
<text x="285" y="199.9">6</text>
</g>
<g font-size="1.8">
<text x="169.9" y="16.8" transform="rotate(-90 169.9 16.8)">VSYS</text>
<text x="39.4" y="26.7">M1_P</text>
<text x="49.5" y="26.7">M1</text>
<text x="162.6" y="29.2">BUZZ_P</text>
<text x="186.7" y="24.1">BUZZER</text>
<text x="222.3" y="31.7">F.port</text>
<text x="39.4" y="36.8">M2_P</text>
<text x="49.5" y="36.8">M2</text>
<text x="90.2" y="38.1">M1</text>
<text x="90.2" y="40.6">M2</text>
<text x="162.6" y="40.6">F.port_P</text>
<text x="176.5" y="40.6">F.port</text>
<text x="219.8" y="41.9">COM_RX</text>
<text x="220" y="39.4">COM_TX</text>
<text x="39.4" y="47">M3_P</text>
<text x="49.5" y="47">M3</text>
<text x="90.2" y="43.2">M3</text>
<text x="90.2" y="45.7">M4</text>
<text x="162.6" y="43.2">VSYS</text>
<text x="62" y="48.3">ESC_TLM_P</text>
<text x="84.5" y="48.3">ESC_TLM</text>
<text x="39.4" y="57.1">M4_P</text>
<text x="49.5" y="57.1">M4</text>
<text x="180.3" y="54.6">COM_TX</text>
<text x="180.3" y="57.1">COM_RX</text>
<text x="201" y="57.1">VSYS</text>
<text x="220.2" y="54.6">BUZZER</text>
<text x="221" y="57.1">LED</text>
<text x="39.4" y="67.3">ESC_TLM_P</text>
<text x="64.8" y="83.8">SCK</text>
<text x="64.8" y="88.9">MISO</text>
<text x="64.8" y="86.4">MOSI</text>
<text x="64.8" y="91.4">BAR_CS</text>
<text x="64.8" y="96.5">BAR_INT</text>
<text x="124.5" y="97.8">VSYS</text>
<text x="63.5" y="111.8">MISO</text>
<text x="63.5" y="119.4">MOSI</text>
<text x="63.5" y="116.8">SCK</text>
<text x="63.5" y="114.3">IMU_CS</text>
<text x="31" y="129.5">IMU_INT</text>
<text x="172.7" y="137.2">NRST</text>
<text x="172.7" y="134.6">SWDIO</text>
<text x="172.7" y="132.1">SWCLK</text>
<text x="232.7" y="134.6">BOOT0</text>
<text x="235.2" y="137.2">NRST</text>
<text x="76.8" y="141">MISO</text>
<text x="76.8" y="138.4">MOSI</text>
<text x="77.5" y="143.5">SCK</text>
<text x="233.6" y="142.2">SWCLK</text>
<text x="234" y="139.7">SWDIO</text>
<text x="69.4" y="146">FLASH_HOLD</text>
<text x="71.9" y="148.6">FLASH_CS</text>
<text x="28.8" y="153.7">FLASH_HOLD 7</text>
<text x="59.2" y="153.7">5 MOSI</text>
<text x="59.2" y="151.1">6 SCK</text>
<text x="74" y="151.1">BAR_CS</text>
<text x="74.6" y="153.7">IMU_CS</text>
<text x="231.1" y="152.4">CLK</text>
<text x="31.3" y="156.2">FLASH_CS 1</text>
<text x="59.2" y="156.2">2 MISO</text>
<text x="73.6" y="156.2">BAR_INT</text>
<text x="74" y="161.3">HEATER</text>
<text x="74.2" y="158.7">IMU_INT</text>
<text x="49.3" y="170.4" transform="rotate(-90 49.3 170.4)">VSYS</text>
<text x="25.8" y="177.8">HEATER</text>
<text x="50.8" y="186.7">V_HEAT</text>
</g>
<g font-size="1.8" fill="#008484">
<text x="174.7" y="17.5" transform="rotate(-90 174.7 17.5)">10k</text>
<text x="177" y="17.5" transform="rotate(-90 177 17.5)">R20</text>
<text x="165" y="23.8">Q2</text>
<text x="183.7" y="22.6" transform="rotate(-90 183.7 22.6)">R23</text>
<text x="186" y="22.4" transform="rotate(-90 186 22.4)">100</text>
<text x="33.3" y="24.9">J1</text>
<text x="46.5" y="25.2" transform="rotate(-90 46.5 25.2)">R2</text>
<text x="48.8" y="25" transform="rotate(-90 48.8 25)">100</text>
<text x="156.1" y="26.1">DMG1013UW</text>
<text x="156.5" y="27.5">J7</text>
<text x="233.4" y="25">PA4/ADC2_IN1</text>
<text x="233.4" y="27.6">PA5/ADC2_IN2</text>
<text x="33.3" y="35.1">J2</text>
<text x="46.5" y="35.4" transform="rotate(-90 46.5 35.4)">R3</text>
<text x="48.8" y="35.1" transform="rotate(-90 48.8 35.1)">100</text>
<text x="233.4" y="32.6">PA2/F.Port_(USART2_TX)</text>
<text x="233.4" y="35.2">PA3/F.Port_(USART2_RX)</text>
<text x="98.8" y="39">PA0/M1_(TIM2_CH1)</text>
<text x="98.8" y="41.5">PA1/M2_(TIM2_CH2)</text>
<text x="156.5" y="38.9">J8</text>
<text x="173.5" y="39.1" transform="rotate(-90 173.5 39.1)">R19</text>
<text x="175.8" y="39" transform="rotate(-90 175.8 39)">100</text>
<text x="233.4" y="40.3">PB6/USART1_TX</text>
<text x="33.3" y="45.3">J3</text>
<text x="46.5" y="45.5" transform="rotate(-90 46.5 45.5)">R4</text>
<text x="48.8" y="45.3" transform="rotate(-90 48.8 45.3)">100</text>
<text x="98.8" y="44.1">PA9/M3_(TIM2_CH3)</text>
<text x="98.8" y="46.6">PA10/M4_(TIM2_CH4)</text>
<text x="233.4" y="42.8">PB7/USART1_RX</text>
<text x="233.4" y="47.9">PB8/I2C1_SCL</text>
<text x="79.5" y="53.5" transform="rotate(-90 79.5 53.5)">R12</text>
<text x="81.8" y="53.4" transform="rotate(-90 81.8 53.4)">100</text>
<text x="98.8" y="49.1">PB11/ESC_TLM_(USART3_RX)</text>
<text x="165.4" y="53">VCC</text>
<text x="173.3" y="48.6">+5V</text>
<text x="177.3" y="53.1" transform="rotate(-90 177.3 53.1)">R21</text>
<text x="179.6" y="52.9" transform="rotate(-90 179.6 52.9)">100</text>
<text x="233.4" y="50.4">PB9/I2C1_SDA</text>
<text x="33.3" y="55.4">J4</text>
<text x="46.5" y="55.7" transform="rotate(-90 46.5 55.7)">R5</text>
<text x="48.8" y="55.5" transform="rotate(-90 48.8 55.5)">100</text>
<text x="75.4" y="58">1k</text>
<text x="75.4" y="55.6">R11</text>
<text x="161" y="55.5">TX_(OUT)</text>
<text x="162.8" y="58">RX_(IN)</text>
<text x="233.4" y="58">PB15/LED_(TIM15_CH2)</text>
<text x="233.4" y="55.5">PA15/BUZZER_ON/OFF</text>
<text x="33.3" y="65.6">J5</text>
<text x="70.9" y="63.6">+3.3V</text>
<text x="152.2" y="60.8">J10</text>
<text x="159.7" y="63.1">RTS_(OUT)</text>
<text x="161.7" y="60.6">CTS_(IN)</text>
<text x="165.2" y="65.7">GND</text>
<text x="177.3" y="62.4" transform="rotate(-90 177.3 62.4)">R22</text>
<text x="179.6" y="62.2" transform="rotate(-90 179.6 62.2)">100</text>
<text x="207.7" y="62.2" transform="rotate(-90 207.7 62.2)">180</text>
<text x="210" y="62.4" transform="rotate(-90 210 62.4)">R25</text>
<text x="216.6" y="61.8" transform="rotate(-90 216.6 61.8)">D3</text>
<text x="214.3" y="68.7" transform="rotate(-90 214.3 68.7)">LED_BLUE</text>
<text x="23.1" y="82.9">VAA</text>
<text x="47.4" y="80.3">BMP388</text>
<text x="49.7" y="78">U3</text>
<text x="146.2" y="83.6">MAF1005GAD352AT000</text>
<text x="155.2" y="81.3">L1</text>
<text x="169.6" y="83.5" transform="rotate(-90 169.6 83.5)">PWR_FLAG</text>
<text x="20.6" y="88.7">C1</text>
<text x="29.5" y="88.7">C3</text>
<text x="42.9" y="84.7">VDDIO</text>
<text x="42.9" y="87.2">VDD</text>
<text x="54.8" y="89.8">SDO</text>
<text x="54.9" y="84.7">SCK</text>
<text x="55.7" y="87.2">SDI</text>
<text x="163.8" y="88.7">C8</text>
<text x="175.1" y="88.9" transform="rotate(-90 175.1 88.9)">VAA</text>
<text x="241.9" y="84.2">+3.3V</text>
<text x="249.9" y="88.5">VBAT</text>
<text x="18.6" y="91">100n</text>
<text x="27.5" y="91">100n</text>
<text x="42.9" y="94.9">GND</text>
<text x="42.9" y="92.3">GND</text>
<text x="56.2" y="92.3">CS</text>
<text x="136.7" y="94.9">MIC5318-3.3YD5</text>
<text x="142.4" y="92.6">U5</text>
<text x="164" y="91">4.7u</text>
<text x="198.7" y="93.1">+3.3V</text>
<text x="249.9" y="91.1">VDD</text>
<text x="249.9" y="93.6">VDD</text>
<text x="42.9" y="97.4">GND</text>
<text x="50.3" y="97.4">INT/DRDY</text>
<text x="106.8" y="99.3" transform="rotate(-90 106.8 99.3)">+5V</text>
<text x="118.3" y="96.1">D2</text>
<text x="130.8" y="100.1">C6</text>
<text x="138.7" y="98.7">IN</text>
<text x="138.7" y="101.2">EN</text>
<text x="144.6" y="98.7">OUT</text>
<text x="145.9" y="101.2">BP</text>
<text x="163.8" y="100.1">C9</text>
<text x="174" y="99.1">+3.3V</text>
<text x="203.3" y="98.8">C11</text>
<text x="203.4" y="101.1">4.7u</text>
<text x="212.2" y="98.8">C12</text>
<text x="212.3" y="101.1">100n</text>
<text x="221.1" y="98.8">C13</text>
<text x="221.2" y="101.1">100n</text>
<text x="229.9" y="98.8">C14</text>
<text x="230.1" y="101.1">100n</text>
<text x="238.8" y="98.8">C16</text>
<text x="239" y="101.1">100n</text>
<text x="249.9" y="101.2">VSS</text>
<text x="249.9" y="96.1">VDD</text>
<text x="249.9" y="98.7">VDDA/VREF+</text>
<text x="49.7" y="106">U2</text>
<text x="105.7" y="103.7">J6</text>
<text x="117.4" y="106.3">PWR_FLAG</text>
<text x="130.9" y="102.4">22u</text>
<text x="144.1" y="105.4" transform="rotate(-90 144.1 105.4)">GND</text>
<text x="153.7" y="102.6">C7</text>
<text x="153.9" y="104.9">100n</text>
<text x="164" y="102.4">4.7u</text>
<text x="249.9" y="103.8">VSS</text>
<text x="249.9" y="106.3">VSS</text>
<text x="24.4" y="110.8">VAA</text>
<text x="44.2" y="112.6">VDDIO</text>
<text x="45.9" y="108.3">ISM330DLC</text>
<text x="53.6" y="112.6">SDO</text>
<text x="117.4" y="108.9">PWR_FLAG</text>
<text x="249.9" y="108.8">VSSA/VREF-</text>
<text x="19.9" y="118.9">100n</text>
<text x="21.9" y="116.6">C2</text>
<text x="28.8" y="118.9">100n</text>
<text x="30.8" y="116.6">C4</text>
<text x="44.2" y="115.2">VDD</text>
<text x="54" y="117.7">SCx</text>
<text x="54.9" y="115.2">CS</text>
<text x="44.2" y="120.3">GNDIO</text>
<text x="44.2" y="122.8">GND</text>
<text x="52.7" y="125.3">ASDx</text>
<text x="54" y="120.3">SDx</text>
<text x="44.2" y="130.4">INT1</text>
<text x="52.3" y="130.4">OSCB</text>
<text x="52.7" y="127.9">ASCx</text>
<text x="224.3" y="131.6">100n</text>
<text x="225.2" y="129.3">C15</text>
<text x="233.7" y="131.5">R26</text>
<text x="234" y="129.2">10k</text>
<text x="44.2" y="133">INT2</text>
<text x="52.2" y="133">OSDO</text>
<text x="160.1" y="133">SWCLK</text>
<text x="160.6" y="135.5">SWDIO</text>
<text x="246.1" y="135.5">BOOT0</text>
<text x="37.5" y="143.5" transform="rotate(-90 37.5 143.5)">100n</text>
<text x="39.8" y="143.8" transform="rotate(-90 39.8 143.8)">C5</text>
<text x="51.9" y="142.5" transform="rotate(-90 51.9 142.5)">+3.3V</text>
<text x="87.4" y="141.9">PB4/SPI3_MISO</text>
<text x="87.4" y="139.3">PB5/SPI3_MOSI</text>
<text x="161.8" y="138">NRST</text>
<text x="162.7" y="140.6">GND</text>
<text x="196.4" y="141.1" transform="rotate(-90 196.4 141.1)">C10</text>
<text x="198.7" y="141" transform="rotate(-90 198.7 141)">100n</text>
<text x="210.1" y="138.8">+3.3V</text>
<text x="246.1" y="140.6">PA13/SYS_JTMS-SWDIO</text>
<text x="246.1" y="143.1">PA14/SYS_JTCK-SWCLK</text>
<text x="246.1" y="138">NRST</text>
<text x="56" y="148.3">U1</text>
<text x="87.4" y="149.5">PC13/FLASH_CS</text>
<text x="87.4" y="146.9">PC14-OSC32_IN/FLASH_HOLD</text>
<text x="87.4" y="144.4">PB3/SPI3_SCK</text>
<text x="201.2" y="148.4">R24</text>
<text x="216.1" y="147">X1</text>
<text x="246.1" y="145.7">PF0-OSC_IN/RCC_OSC_IN</text>
<text x="246.1" y="148.2">PF1-OSC_OUT/RCC_OSC_OUT</text>
<text x="43.7" y="152">WP</text>
<text x="43.7" y="154.6">HOLD</text>
<text x="51.4" y="153.1" transform="rotate(-90 51.4 153.1)">VCC</text>
<text x="53.4" y="154.6">MOSI</text>
<text x="54.2" y="152">SCK</text>
<text x="87.4" y="154.6">PB14/IMU_CS</text>
<text x="87.4" y="152">PC15-OSC32_OUT/BAR_CS</text>
<text x="201.2" y="150.7">10k</text>
<text x="207.3" y="153.3">EN</text>
<text x="212.7" y="151.2" transform="rotate(-90 212.7 151.2)">Vdd</text>
<text x="213.2" y="153.3">OUT</text>
<text x="43.7" y="157.1">CS</text>
<text x="51.4" y="158.5" transform="rotate(-90 51.4 158.5)">GND</text>
<text x="51.7" y="161">W25X40CLUXIG</text>
<text x="53.4" y="157.1">MISO</text>
<text x="87.4" y="159.6">PA11/IMU_INT_(TIM4_CH1)</text>
<text x="87.4" y="157.1">PA12/BAR_INT_(TIM4_CH2)</text>
<text x="212.7" y="157.5" transform="rotate(-90 212.7 157.5)">GND</text>
<text x="87.4" y="162.2">PA6/HEATER_(TIM1_CH1)</text>
<text x="199" y="164.8">SIT8008BI-71-33S-16.000000G</text>
<text x="44" y="171.3" transform="rotate(-90 44 171.3)">R7</text>
<text x="46.3" y="171.1" transform="rotate(-90 46.3 171.1)">10k</text>
<text x="143.7" y="173.8">MK1</text>
<text x="35" y="176.1" transform="rotate(-90 35 176.1)">100</text>
<text x="37.3" y="176.3" transform="rotate(-90 37.3 176.3)">R1</text>
<text x="52.4" y="177.4">Q1</text>
<text x="52.6" y="179.8">DMG1013UW</text>
<text x="143.7" y="178.8">MK2</text>
<text x="144.1" y="176.1">Mounting_Hole</text>
<text x="32.5" y="184.4">LED_RED</text>
<text x="35.5" y="182.1">D1</text>
<text x="143.7" y="183.9">MK3</text>
<text x="144.1" y="181.1">Mounting_Hole</text>
<text x="42.6" y="190.6" transform="rotate(-90 42.6 190.6)">1k</text>
<text x="44.9" y="190.9" transform="rotate(-90 44.9 190.9)">R6</text>
<text x="51.2" y="189">R8</text>
<text x="51.4" y="191.3">180</text>
<text x="58.9" y="189">R9</text>
<text x="59.1" y="191.3">180</text>
<text x="66.5" y="189">R10</text>
<text x="66.7" y="191.3">180</text>
<text x="74.2" y="189">R13</text>
<text x="74.3" y="191.3">180</text>
<text x="81.8" y="189">R14</text>
<text x="81.9" y="191.3">180</text>
<text x="89.4" y="189">R15</text>
<text x="89.5" y="191.3">180</text>
<text x="97" y="189">R16</text>
<text x="97.2" y="191.3">180</text>
<text x="104.6" y="189">R17</text>
<text x="104.8" y="191.3">180</text>
<text x="112.3" y="189">R18</text>
<text x="112.4" y="191.3">180</text>
<text x="143.7" y="189">MK4</text>
<text x="144.1" y="186.2">Mounting_Hole</text>
<text x="144.1" y="191.3">Mounting_Hole</text>
</g>
<g font-size="1.8" fill="#0000c2">
<text x="185.4" y="19">Assumes 5V tolerant open-drain pin</text>
<text x="106.7" y="88.3">Current in is about 300 mA</text>
<text x="106.7" y="90.2">including the IMU heater</text>
<text x="14" y="172.1">Assumes 5V tolerant</text>
<text x="14" y="174">open-drain pin</text>
</g>
</svg>
